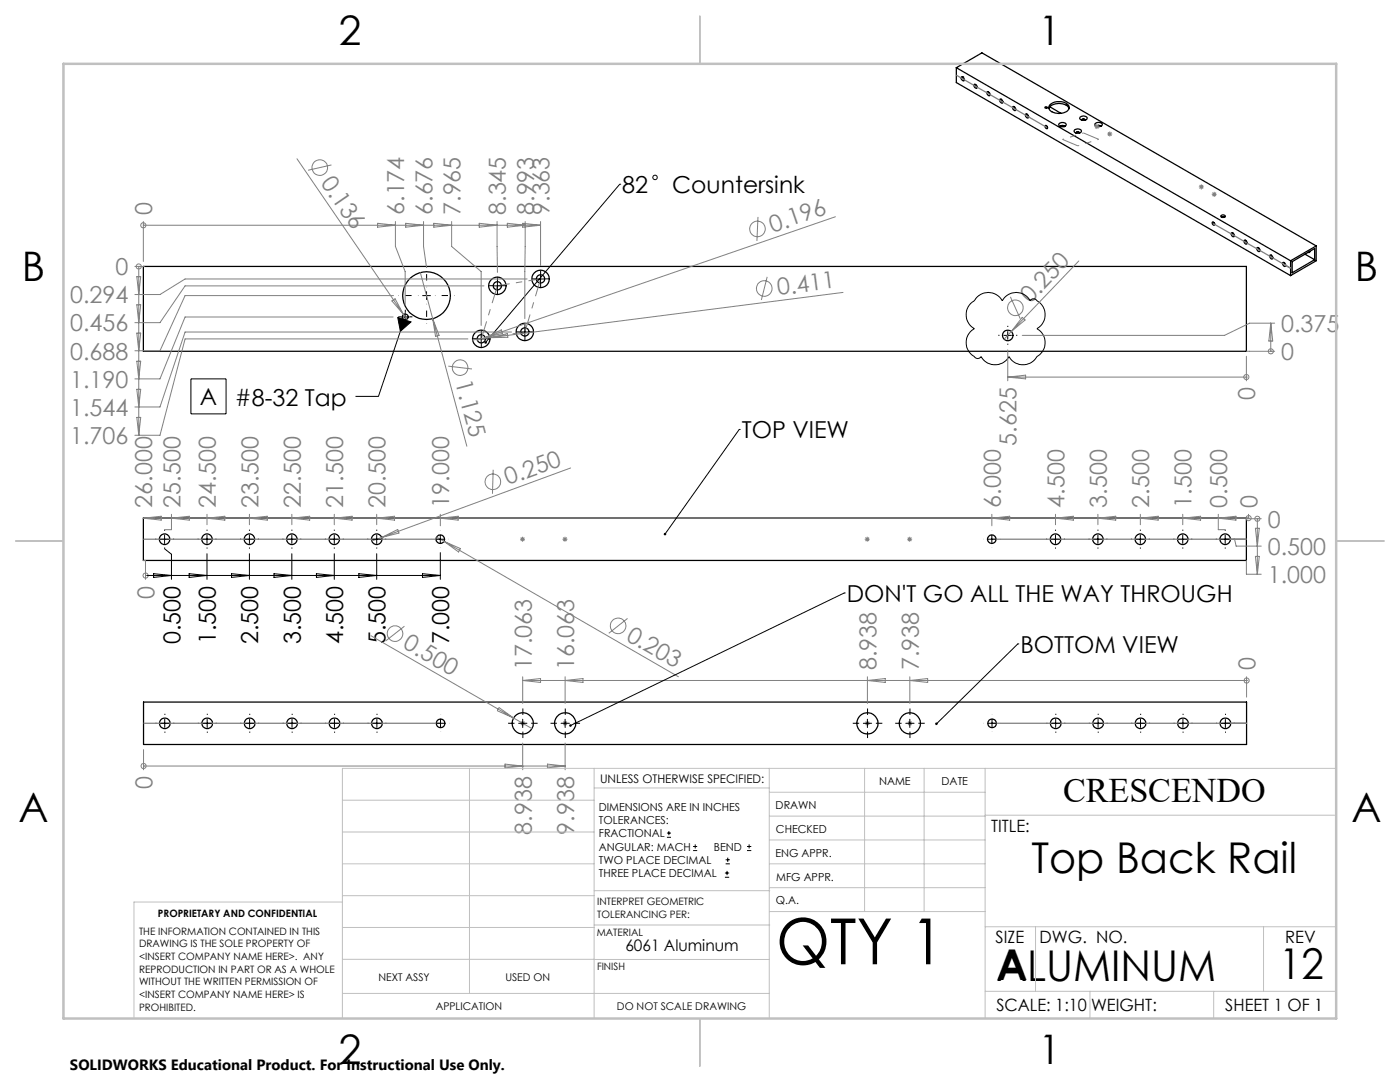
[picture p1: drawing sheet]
<svg xmlns="http://www.w3.org/2000/svg" width="279mm" height="216mm" viewBox="0 0 279 216" stroke-linecap="round" stroke-linejoin="round" font-family="sans-serif">
<g fill="none" stroke="#000" stroke-width=".25">
<path d="M190.9 13.5v3l66.7 38.5M190.9 13.5l66.7 38.5M190.9 13.5l5.1-3 66.7 38.6M191.9 15.3a.49 .49 0 0 1 .5 .3 .49 .49 0 0 1-.1 .6 .57 .57 0 0 1-.4-.9zM192.1 15.4h.1M192.1 15.4l.3 .5M194.5 16.8a.47 .47 0 0 1 .4 .3 .47 .47 0 0 1-.1 .5 .58 .58 0 0 1-.3-.8zM194.7 16.9l.3 .5M197 18.4a.45 .45 0 0 1 .5 .2 .45 .45 0 0 1-.1 .5l-.4-.3zM197.3 18.3l.3 .6M199.6 19.8a.49 .49 0 0 1 .5 .3 .49 .49 0 0 1-.1 .5 .57 .57 0 0 1-.4-.8zM199.8 19.8l.4 .6"/>
<path d="M202.1 21.3a.49 .49 0 0 1 .5 .2 .49 .49 0 0 1 0 .6 .57 .57 0 0 1-.5-.8zM202.4 21.3l.3 .5M204.6 22.8a.44 .44 0 0 1 .6 .2 .44 .44 0 0 1-.1 .6l-.4-.4zM205 22.8l.3 .5M208.5 21.4a.22 .22 0 0 1 .3-.1 .22 .22 0 0 1 .2 .3h-.3zM208.6 25.1a.34 .34 0 0 1 .4 .1 .34 .34 0 0 1-.1 .5l-.3-.2zM208.9 25.1l.2 .3M209.3 21.6a2.66 2.66 0 0 1 3.7-.5l.4 .5M209.5 20.9a2.65 2.65 0 0 1 3.9 .4 1.42 1.42 0 0 1-1.7 1.3 2.03 2.03 0 0 1-2.4-1.2zM209.5 21.3l2.2 1.3M211.4 24.7a.82 .82 0 0 1 1.4 .3 .81 .81 0 0 1-.8 .3 .81 .81 0 0 1-.7-.5zM211.7 25.2l.5-.2 .2 .3a.43 .43 0 0 0-.7 0z"/>
<path d="M212.3 25.1l-.6 .1M214.5 25.9a.94 .94 0 0 1 1.3 .2 .83 .83 0 0 1-.7 .5 .83 .83 0 0 1-.8-.5zM214.8 26.4l.4-.1 .2 .2a.4 .4 0 0 0-.7 0zM215.6 23.4a.91 .91 0 0 1 1.4 .2 .86 .86 0 0 1-1.5 0zM216 23.8l.2-.1 .4 .3a.4 .4 0 0 0-.7 0zM218.6 24.6a.92 .92 0 0 1 1.4 .3 .86 .86 0 0 1-1.5 0zM218.9 25.2l.4-.2 .3 .2a.4 .4 0 0 0-.7 0zM219 25.1l.1 .2M28.6 53.2h220.1v16.9h-220.1zM242 44.3a.36 .36 0 0 1 .4 .2 .36 .36 0 0 1-.1 .4l-.3-.2zM242.2 44.4l.2 .3M243.7 43a.49 .49 0 0 1 .8 .3 .49 .49 0 0 1-.8-.3z"/>
<path d="M243.8 43.3h.6M245.7 46.5a.43 .43 0 0 1 .5 .2 .43 .43 0 0 1 0 .5l-.3-.1zM246 46.5l.3 .5M248.3 47.9a.48 .48 0 0 1 .5 .3 .48 .48 0 0 1-.1 .5 .55 .55 0 0 1-.4-.8zM248.6 47.9l.3 .6M250.8 49.5a.43 .43 0 0 1 .6 .1 .43 .43 0 0 1-.1 .6l-.3-.2zM251.1 49.4l.4 .6M253.5 50.9a.46 .46 0 0 1 .4 .3 .46 .46 0 0 1 0 .5 .56 .56 0 0 1-.4-.8zM253.7 50.9l.3 .6M256 52.5a.43 .43 0 0 1 .5 .1 .43 .43 0 0 1-.1 .6l-.3-.2zM256.3 52.4l.3 .6M257.6 52v3"/>
<path d="M257.9 52.2l4.5-2.6v2.2l-4.5 2.6zM260.5 50.7l1.9 1.1M261.4 50.2v.1h-.3M262.7 49.1l-5.1 2.9M262.7 49.1v2.9l-5.1 3M28.6 103.4h220.1v8.4h-220.1zM28.6 140.1h220.2v8.5h-220.2z"/>
<circle cx="85.1" cy="59" r="4.8"/>
<circle cx="99.3" cy="57" r=".82"/>
<circle cx="99.3" cy="57" r="1.74"/>
<circle cx="107.9" cy="55.6" r=".82"/>
<circle cx="107.9" cy="55.7" r="1.74"/>
<circle cx="80.9" cy="63.2" r=".58"/>
<circle cx="96" cy="67.6" r=".83"/>
<circle cx="96.1" cy="67.6" r="1.74"/>
<circle cx="104.7" cy="66.2" r="1.74"/>
<circle cx="104.8" cy="66.2" r=".84"/>
<circle cx="201.1" cy="66.9" r="1.06"/>
<circle cx="32.8" cy="107.6" r="1.06"/>
<circle cx="41.3" cy="107.6" r="1.06"/>
<circle cx="49.8" cy="107.6" r="1.06"/>
<circle cx="58.2" cy="107.6" r="1.06"/>
<circle cx="66.7" cy="107.6" r="1.06"/>
<circle cx="75.2" cy="107.6" r="1.06"/>
<circle cx="87.9" cy="107.6" r=".86"/>
<circle cx="197.9" cy="107.6" r=".86"/>
<circle cx="210.6" cy="107.6" r="1.06"/>
<circle cx="219.1" cy="107.6" r="1.06"/>
<circle cx="227.6" cy="107.6" r="1.06"/>
<circle cx="236" cy="107.6" r="1.06"/>
<circle cx="244.5" cy="107.6" r="1.06"/>
<circle cx="32.9" cy="144.3" r="1.06"/>
<circle cx="41.3" cy="144.3" r="1.06"/>
<circle cx="49.8" cy="144.3" r="1.06"/>
<circle cx="58.3" cy="144.3" r="1.06"/>
<circle cx="66.7" cy="144.3" r="1.06"/>
<circle cx="75.2" cy="144.3" r="1.06"/>
<circle cx="87.9" cy="144.3" r=".87"/>
<circle cx="104.3" cy="144.4" r="2.12"/>
<circle cx="112.8" cy="144.4" r="2.12"/>
<circle cx="173.1" cy="144.4" r="2.12"/>
<circle cx="181.6" cy="144.4" r="2.12"/>
<circle cx="198" cy="144.3" r=".87"/>
<circle cx="210.7" cy="144.3" r="1.06"/>
<circle cx="219.1" cy="144.3" r="1.06"/>
<circle cx="227.6" cy="144.3" r="1.06"/>
<circle cx="236.1" cy="144.3" r="1.06"/>
<circle cx="244.5" cy="144.3" r="1.06"/>
</g>
<g fill="none" stroke="#808080" stroke-width=".2">
<path d="M59.3 31.7l21.2 31.1M66.1 32.9l-4.6 1.1M218.4 25.3h1M218.5 24.9l.8 .7M218.9 24.8v1M219.3 24.9l-.8 .7M221 26.7h1M221.1 26.4l.7 .7M221.5 26.2v1M221.8 26.4l-.7 .7M239.3 37.3h.9M239.4 36.9l.7 .7"/>
<path d="M239.7 36.8v1M240.1 36.9l-.7 .7M241.8 38.8h1M242 38.4l.7 .7M242.3 38.3v1M242.7 38.4l-.7 .7M26.9 53.2h1.7M27.3 55.2h.8l-.4 3.6zM27.7 53.2h.1M27.7 53.2v33.7M28.6 53.2h.1M28.6 44.9h.1"/>
<path d="M28.6 44.2v8M28.6 44.9h79.3M75.4 44.6l3.5 .3-3.5 .4zM78.5 59h-41.6l-5 11h-5M78.9 44.2v5l2 5v6.6M81 44.6l3.5 .3-3.5 .4zM83.9 54.4l9.3 34.6M84.5 44.2v5l.6 4.2M86.6 44.6l3.5 .3-3.5 .4zM90.1 44.2v5l5.9 5v10.7M95.6 44.6l3.6 .3-3.6 .4zM96.6 57h-59.7l-5 7.4h-5"/>
<path d="M99.2 44.2l.1 10.2M101.2 44.6l3.6 .3-3.6 .4zM104.3 44.6l3.6 .3-3.6 .4zM104.8 44.2l-.1 19.4M105.2 55.7h-68.3l-5 3.1h-5M107.9 44.2v8.8M151.3 43.3l-.2 4.8M153.1 55.2l-1.2 4.7M166.7 43.3l-69.9 24M168.2 58.3l-70.4 9.1M201.6 59.2l2 4.4M215.3 52.1l-13.5 14"/>
<path d="M27.3 60.8h.8l-.4 3.6zM27.3 66.5h.8l-.4 3.5zM27.3 77.7h.8l-.4 3.5zM27.3 72.1h.8l-.4 3.5zM78.2 60l.6-.4 1.7 3.2zM78.5 63.3h-41.6l-5 12.3h-5M80.5 62.8l.7 .9M86.4 63.6l1.2 3.3-.7 .2zM89.5 73.1l4.7 .5M93.4 67.6h-56.5l-5 19.3h-5M96.8 67.3l-1.6 .6M96.8 67.3l3.2-1.5 .3 .7z"/>
<path d="M97.8 67.4l-3.5 .4M97.8 67.4l3.4-.8 .2 .7zM102.1 66.3h-65.2l-5 14.9h-5M201.1 69.8v6.2M201.1 75.2h47.6M201.1 75.2l3.6-.3v.7zM201.8 66.1l-1.4 1.6M204 63.3l.6 .6-2.8 2.2zM248.7 70.1h5.7M248.7 75.2h.1M248.7 71.1v4.9M253.6 64.5v5.6"/>
<path d="M253.6 64.5l.4 3.6h-.8zM253.6 70.1h.1M254.4 64.5h-5l-5 2.4h-40.4M27.3 83.3h.8l-.4 3.6zM98.4 93.7l-.1 4.8M113.9 93.4l-37.7 13.8M28.6 103.4h220.6M28.6 103.4l3.6-.4v.8zM28.6 111.8h.4v3.8M29 114.8h.1M34.2 102.6v3.1h-1.4M34.2 103.4l3.6-.4v.8z"/>
<path d="M41.3 102.6v2.1M41.3 103.4l3.6-.4v.8zM49.8 102.6v2.1M49.8 103.4l3.5-.4v.8zM58.2 102.6v2.1M58.2 103.4l3.6-.4v.8zM66.7 102.6v2.1M66.7 103.4l3.6-.4v.8zM75.2 102.6v2.1M75.2 103.4l3.5-.4v.8zM76.2 107.2l-2 .7M76.2 107.2l3.2-1.5 .2 .7z"/>
<path d="M87.1 107.2l1.5 .8M87.9 102.6v2.3M87.9 103.4l3.5-.4v.8zM88.6 108l46.8 27M88.6 108l3.3 1.5-.4 .6zM103.8 107.6h1M103.9 107.2l.7 .7M104.3 107.1v1M104.6 107.2l-.7 .7M112.3 107.6h.9M112.4 107.2l.7 .7M112.7 107.1v1"/>
<path d="M113.1 107.2l-.7 .7M172.6 107.6h1M172.7 107.2l.7 .7M173.1 107.1v1M173.4 107.2l-.7 .7M181 107.6h1M181.2 107.2l.7 .7M181.5 107.1v1M181.9 107.2l-.7 .7M197.9 102.6v2.3M197.9 103.4l3.6-.4v.8zM210.6 102.6v2.1"/>
<path d="M210.6 103.4l3.6-.4v.8zM219.1 102.6v2.1M219.1 103.4l3.6-.4v.8zM227.6 102.6v2.1M227.6 103.4l3.5-.4v.8zM236 102.6v2.1M236 103.4l3.6-.4v.8zM243.1 102.6v3.1h1.4M243.1 103.4l3.6-.4v.8zM246.4 107.6l.3 1.4h5M248.7 103.4v.1h3M248.7 111.8v2.8h3"/>
<path d="M249.2 103.4h.1M249.2 102.6v.8M250.5 105.4h.8l-.4 3.6zM250.5 111h.8l-.4 3.6zM250.9 103.5v11.1M250.9 103.5h.1M74 126.8l28.5 16.5M80.7 125l-3.8 2.9M104.3 135v5.4M104.3 135.8h144.5M104.3 135.8l3.6-.4v.8zM112.8 135v5.4"/>
<path d="M112.8 135.8l3.5-.4v.8zM125.2 123.4l-3.7 3M173.1 135v5.4M173.1 135.8l3.6-.4v.8zM181.6 135v5.4M181.6 135.8l3.5-.4v.8zM248.8 135.8h.1M248.8 135v4.1M28.6 152.9h.1M28.6 149.6v4M28.6 152.9h84.2M99.6 141.2l2.9 2.1-3.3-1.5z"/>
<path d="M100.8 152.5l3.5 .4-3.5 .3zM102.5 143.3l3.7 2.1M103.8 144.3h1M104 144l.7 .7M104.3 143.8v1.1M104.3 148.3v5.3M104.7 144l-.7 .7M109.3 152.5l3.5 .4-3.5 .3zM112.3 144.3h1M112.4 144l.7 .7M112.8 143.8v1.1M112.8 148.3v5.3"/>
<path d="M113.1 144l-.7 .7M172.6 144.3h1M172.8 144l.7 .7M173.1 143.8v1.1M173.5 144l-.7 .7M181.1 144.3h1M181.2 144l.7 .7M181.6 143.8v1.1M181.9 144l-.7 .7"/>
<circle cx="63.8" cy="33.4" r="1.55"/>
<circle cx="27.7" cy="53.2" r=".51"/>
<circle cx="28.6" cy="44.9" r=".51"/>
<circle cx="151.2" cy="45.7" r="1.55"/>
<circle cx="152.5" cy="57.6" r="1.55"/>
<circle cx="91.8" cy="73.4" r="1.56"/>
<circle cx="202.7" cy="61.4" r="1.55"/>
<circle cx="248.7" cy="75.2" r=".5"/>
<circle cx="253.6" cy="70.1" r=".52"/>
<circle cx="98.4" cy="96.1" r="1.56"/>
<circle cx="29.1" cy="114.9" r=".5"/>
<circle cx="249.2" cy="103.4" r=".5"/>
<circle cx="250.9" cy="103.5" r=".52"/>
<circle cx="78.8" cy="126.4" r="1.55"/>
<circle cx="123.4" cy="124.9" r="1.56"/>
<circle cx="248.8" cy="135.8" r=".52"/>
<circle cx="28.7" cy="152.9" r=".51"/>
</g>
<g fill="none" stroke="#000" stroke-width=".2">
<path d="M123.7 36.8l-26.8 31.5M123.7 36.8h.1M84.3 59h1.7M85.1 58.1v1.7M98.4 57h1.7M99.3 56.2v1.7M107 55.7h1.7M107.9 54.8v1.7M38.1 75.6h7v7h-7zM79.4 63.3l2.6 .9-2.1 1.9zM80 63.3h1.7M80.7 63.8l-5.2 15.3h-4.6"/>
<path d="M80.9 62.4v1.7M95.2 67.6h1.7M96 66.8v1.6M103.9 66.3h1.7M104.7 65.4v1.7M193.6 60.6l.9-.6a3.2 3.2 0 0 1 5.5 0 3.2 3.2 0 0 1 5.6 0l.1-.1a.77 .77 0 0 1 1.2 .1 3.2 3.2 0 0 1 0 5.6 3.2 3.2 0 0 1 0 5.6 3.2 3.2 0 0 1-5.5 0 3.2 3.2 0 0 1-5.6 0 .77 .77 0 0 1-1.3 0 3.2 3.2 0 0 1 0-5.6 3.2 3.2 0 0 1-.9-5zM200.3 66.9h1.6M201.1 66.1v1.7M147.5 85.7h.1M147.5 85.7l-14.8 20.9M29 114.8h58.9M30.7 114.5l3.5 .3-3.5 .4z"/>
<path d="M32 107.6h1.7M32.8 106.8v1.6M32.8 109.5l1.4 1.1v5M37.7 114.5l3.6 .3-3.6 .4zM40.5 107.6h1.6M41.3 106.8v1.6M41.3 110.5v5.1M46.2 114.5l3.6 .3-3.6 .4zM48.9 107.6h1.7M49.8 106.8v1.6M49.8 110.5v5.1M54.7 114.5l3.5 .3-3.5 .4z"/>
<path d="M57.4 107.6h1.7M58.2 106.8v1.6M58.2 110.5v5.1M63.1 114.5l3.6 .3-3.6 .4zM65.9 107.6h1.6M66.7 106.8v1.6M66.7 110.5v5.1M71.6 114.5l3.6 .3-3.6 .4zM74.3 107.6h1.7M75.2 106.8v1.6M75.2 110.5v5.1M84.3 114.5l3.6 .3-3.6 .4z"/>
<path d="M87 107.6h1.7M87.9 106.8v1.6M87.9 110.3v5.3M168.5 118.3h.1M168.5 118.3l-54.7 26.5M197.1 107.6h1.7M197.9 106.8v1.6M209.8 107.6h1.7M210.6 106.8v1.6M218.3 107.6h1.6M219.1 106.8v1.6M226.7 107.6h1.7"/>
<path d="M227.6 106.8v1.6M235.2 107.6h1.7M236 106.8v1.6M243.7 107.6h1.6M244.5 106.8v1.6M203.1 128.5h.1M203.1 128.5l-16.2 15.9M32.1 144.3h1.6M32.9 143.5v1.7M40.5 144.3h1.7M41.3 143.5v1.7M49 144.3h1.7"/>
<path d="M49.8 143.5v1.7M57.5 144.3h1.6M58.3 143.5v1.7M65.9 144.3h1.7M66.7 143.5v1.7M74.4 144.3h1.7M75.2 143.5v1.7M87.1 144.3h1.7M87.9 143.5v1.7M103.5 144.3h1.7M104.3 143.5v1.7M112 144.3h1.6"/>
<path d="M112.8 143.5v1.7M172.3 144.3h1.7M173.1 143.5v1.7M180.8 144.3h1.6M181.6 143.5v1.7M197.2 144.3h1.6M198 143.5v1.7M209.9 144.3h1.6M210.7 143.5v1.7M218.3 144.3h1.7M219.1 143.5v1.7M226.8 144.3h1.7"/>
<path d="M227.6 143.5v1.7M235.3 144.3h1.6M236.1 143.5v1.7M243.7 144.3h1.7M244.5 143.5v1.7M133.1 167.1h.8M133.1 166.2h.8M133.5 165.8v.9M138.3 169.7h.8M138.3 168.9h.8M138.7 168.5v.8M144.7 175h.8"/>
<path d="M144.7 174.2h.8M144.8 172.4h.9M144.8 171.6h.9M145.1 173.8v.8M145.2 171.1v.9M149.1 169.7h.8M149.1 168.9h.8M149.5 168.5v.8"/>
<circle cx="130.7" cy="35.4" r=".44"/>
</g>
<g fill="none" stroke="#000" stroke-width=".2" stroke-dasharray="15.2 1.3 1.3 1.3" stroke-linecap="butt">
<path d="M98.4 57h-.8M99.3 56.2v-.9M99.3 57.8v.9M100.1 57h.8M107.1 55.6h-.9M107.9 54.8v-.8M107.9 56.5v.8M108.7 55.6h.9M80.1 63.2h-.6M80.9 62.4v-.6M80.9 64.1v.5M81.7 63.2h.6"/>
<path d="M95.2 67.6h-.8M96.1 66.8v-.9M96.1 68.4v.9M96.9 67.6h.8M103.9 66.2h-.8M104.8 65.4v-.8M104.8 67.1v.8M105.6 66.2h.8M199.5 66.9h-.3M201.1 65.2v-.2M201.1 68.6v.2M202.8 66.9h.2"/>
<path d="M31.2 107.6h-.2M32.9 105.9v-.2M32.9 109.2v.3M34.5 107.6h.2M39.7 107.6h-.3M41.3 105.9v-.2M41.3 109.2v.3M43 107.6h.2M48.1 107.6h-.2M49.8 105.9v-.2M49.8 109.2v.3M51.5 107.6h.2"/>
<path d="M56.6 107.6h-.2M58.3 105.9v-.2M58.3 109.2v.3M59.9 107.6h.2M65.1 107.6h-.3M66.7 105.9v-.2M66.7 109.2v.3M68.4 107.6h.2M73.5 107.6h-.2M75.2 105.9v-.2M75.2 109.2v.3M76.9 107.6h.2"/>
<path d="M87.9 109.2v.1M198 109.2v.1M209 107.6h-.2M210.7 105.9v-.2M210.7 109.2v.3M212.3 107.6h.2M217.5 107.6h-.3M219.1 105.9v-.2M219.1 109.2v.3M220.8 107.6h.2M225.9 107.6h-.2M227.6 105.9v-.2"/>
<path d="M227.6 109.2v.3M229.3 107.6h.2M234.4 107.6h-.2M236.1 105.9v-.2M236.1 109.2v.3M237.7 107.6h.2M242.9 107.6h-.3M244.5 105.9v-.2M244.5 109.2v.3M246.2 107.6h.2M31.2 144.3h-.2M32.9 142.7v-.3"/>
<path d="M32.9 146v.2M34.6 144.3h.2M39.7 144.3h-.2M41.4 142.7v-.3M41.4 146v.2M43 144.3h.3M48.2 144.3h-.3M49.8 142.7v-.3M49.8 146v.2M51.5 144.3h.2M56.6 144.3h-.2M58.3 142.7v-.3"/>
<path d="M58.3 146v.2M60 144.3h.2M65.1 144.3h-.2M66.8 142.7v-.3M66.8 146v.2M68.4 144.3h.3M73.6 144.3h-.3M75.2 142.7v-.3M75.2 146v.2M76.9 144.3h.2M86.3 144.3h-.1M87.9 142.7v-.1"/>
<path d="M102.7 144.3h-1.3M104.3 142.7v-1.3M104.3 146v1.3M106 144.3h1.3M111.1 144.3h-1.2M112.8 142.7v-1.3M112.8 146v1.3M114.5 144.3h1.3M171.5 144.3h-1.3M173.1 142.7v-1.3M173.1 146v1.3M174.8 144.3h1.3"/>
<path d="M179.9 144.3h-1.2M181.6 142.7v-1.3M181.6 146v1.3M183.3 144.3h1.3M198 142.7v-.1M209 144.3h-.2M210.7 142.7v-.3M210.7 146v.2M212.4 144.3h.2M217.5 144.3h-.2M219.2 142.7v-.3M219.2 146v.2"/>
<path d="M220.8 144.3h.3M226 144.3h-.3M227.6 142.7v-.3M227.6 146v.2M229.3 144.3h.2M234.4 144.3h-.2M236.1 142.7v-.3M236.1 146v.2M237.8 144.3h.2M242.9 144.3h-.2M244.6 142.7v-.3M244.6 146v.2"/>
<path d="M246.2 144.3h.3"/>
</g>
<path d="M190.9 15l17.9 10.4M242.1 44.6l15.5 8.9-1.3-.7M28.6 107.6h59.3M197.9 107.6h50.8M28.6 144.3h59.3M198 144.3h50.8" fill="none" stroke="#808080" stroke-width=".25"/>
<path d="M215.1 29.1l-3-1.3M216.2 26.5l3.1 1.3" fill="none" stroke="#808080" stroke-width=".2" stroke-dasharray="15.2 1.3 1.3 1.3" stroke-linecap="butt"/>
<path d="M216.2 26.5l-4.1 1.3M219.3 27.8l-4.2 1.3" fill="none" stroke="#808080" stroke-width=".2" stroke-dasharray="15.2 1.3 1.3 1.3" stroke-dashoffset="15" stroke-linecap="butt"/>
<path d="M104.8 66.2l-8.7 1.4" fill="none" stroke="#808080" stroke-width=".2" stroke-dasharray="15.2 1.3 1.3 1.3" stroke-dashoffset="12.7" stroke-linecap="butt"/>
<path d="M99.3 57l-3.2 10.6M107.9 55.6l-3.1 10.6" fill="none" stroke="#808080" stroke-width=".2" stroke-dasharray="15.2 1.3 1.3 1.3" stroke-dashoffset="11.6" stroke-linecap="butt"/>
<path d="M99.3 57l8.6-1.4" fill="none" stroke="#808080" stroke-width=".2" stroke-dasharray="15.2 1.3 1.3 1.3" stroke-dashoffset="12.8" stroke-linecap="butt"/>
<path d="M83.5 59h-4M85.1 57.3v-3.9M86.8 59h3.9M85.1 60.6v4" fill="none" stroke="#000" stroke-width=".2" stroke-dasharray="15.2 1.3 1.3 1.3" stroke-dashoffset="15.2" stroke-linecap="butt"/>
<g fill="none" stroke="#c0c0c0" stroke-width=".2">
<path d="M68.3 159.7h50.3M93.7 153.3v44.9M118.6 153.3v49.9M118.6 157.2h34.9M153.5 153.3v49.9M153.5 158.1h43.1M172.5 153.3v28.6M184.4 153.3v28.6M196.6 153.3v49.9M266.7 153.3h-198.4v49.9M68.3 178.7h50.3M68.3 172.4h50.3"/>
<path d="M68.3 166h50.3M68.3 180h-41.6v23.2M118.6 177.7h35M153.5 167.6h43.1M153.5 162.8h43.1M153.5 172.4h43.1M153.5 177.1h43.1M196.6 162.7h70.1M68.3 198.2h85.2M68.3 191.4l85.2 .1M68.3 185.1h50.3M118.6 184.6h35"/>
<path d="M153.6 181.9h43M196.6 197.8h70.1M196.6 184.9h70.1M206.7 184.9v12.9M217.5 197.8v5.4M242.2 197.8v5.4M252.2 184.9v12.9"/>
</g>
<path d="M139.7 3.2v9.5M3.1 107.9h9.6M266.7 107.9h9.5M139.7 203.2v9.6" fill="none" stroke="#c0c0c0" stroke-width=".25"/>
<path d="M12.7 12.7h254v190.5h-254z" fill="none" stroke="#c0c0c0" stroke-width=".5"/>
<g fill="#000">
<path d="M96.7 68.2l.1 .3 .1-.2-.1 .2a.25 .25 0 0 0 .3 0 .25 .25 0 0 0 0-.3 .25 .25 0 0 0-.4 0zM79.4 63.3l2.6 .9-2.1 1.9z"/>
<path d="M132.5 106.4v.4l.2-.2-.1 .2a.25 .25 0 0 0 .3-.1 .25 .25 0 0 0 0-.3 .25 .25 0 0 0-.4 0zM186.7 144.3v.3l.2-.2-.2 .2a.26 .26 0 0 0 .4 0 .26 .26 0 0 0 0-.4 .26 .26 0 0 0-.4 .1zM113.7 144.6l-.1 .3 .2-.1-.2 .1a.25 .25 0 0 0 .4 .1 .25 .25 0 0 0 0-.4 .25 .25 0 0 0-.3 0z"/>
</g>
<text font-size="12.7" x="154.9" y="192.4">QTY 1</text>
<g font-size="8.5">
<text x="205.9" y="174.2">Top Back Rail</text>
<text x="198.9" y="195.7">ALUMINUM</text>
<text x="198.9" y="195.5">A</text>
<text x="255.3" y="195.4">12</text>
</g>
<g font-size="8.1">
<text x="67.6" y="8.9">2</text>
<text x="207.3" y="8.9">1</text>
<text x="4.4" y="56.2">B</text>
<text x="270.4" y="56.2">B</text>
<text x="3.7" y="164.1">A</text>
<text x="269.7" y="164.1">A</text>
<text x="67.6" y="212.4">2</text>
<text x="207.3" y="212.4">1</text>
</g>
<text font-size="6.9" x="212.2" y="160.1">CRESCENDO</text>
<g font-size="4.7" fill="#808080">
<text x="63.9" y="36.5" transform="rotate(56 63.9 36.5)">0.136</text>
<text x="30.4" y="42.9" transform="rotate(-90 30.4 42.9)">0</text>
<text x="80.7" y="42.9" transform="rotate(-90 80.7 42.9)">6.174</text>
<text x="86.3" y="42.9" transform="rotate(-90 86.3 42.9)">6.676</text>
<text x="91.9" y="42.9" transform="rotate(-90 91.9 42.9)">7.965</text>
<text x="101" y="42.9" transform="rotate(-90 101 42.9)">8.345</text>
<text x="106.6" y="42.9" transform="rotate(-90 106.6 42.9)">8.993</text>
<text x="109.7" y="42.9" transform="rotate(-90 109.7 42.9)">9.363</text>
<text x="154.2" y="46.4" transform="rotate(-19 154.2 46.4)">0.196</text>
<text x="23.1" y="54.9">0</text>
<text x="155.3" y="58.9" transform="rotate(-7 155.3 58.9)">0.411</text>
<text x="14" y="60.5">0.294</text>
<text x="205.7" y="60.7" transform="rotate(-46 205.7 60.7)">0.250</text>
<text x="14" y="66.1">0.456</text>
<text x="14" y="71.8">0.688</text>
<text x="255.7" y="71.8">0</text>
<text x="255.7" y="66.2">0.375</text>
<text x="14" y="77.4">1.190</text>
<text x="90.9" y="76.3" transform="rotate(75 90.9 76.3)">1.125</text>
<text x="14" y="83">1.544</text>
<text x="250.5" y="79.9" transform="rotate(-90 250.5 79.9)">0</text>
<text x="14" y="88.6">1.706</text>
<text x="202.9" y="88.9" transform="rotate(-90 202.9 88.9)">5.625</text>
<text x="30.4" y="101.3" transform="rotate(-90 30.4 101.3)">26.000</text>
<text x="36" y="101.3" transform="rotate(-90 36 101.3)">25.500</text>
<text x="43.1" y="101.3" transform="rotate(-90 43.1 101.3)">24.500</text>
<text x="51.6" y="101.3" transform="rotate(-90 51.6 101.3)">23.500</text>
<text x="60" y="101.3" transform="rotate(-90 60 101.3)">22.500</text>
<text x="68.5" y="101.3" transform="rotate(-90 68.5 101.3)">21.500</text>
<text x="77" y="101.3" transform="rotate(-90 77 101.3)">20.500</text>
<text x="89.7" y="101.3" transform="rotate(-90 89.7 101.3)">19.000</text>
<text x="101.4" y="96.8" transform="rotate(-20 101.4 96.8)">0.250</text>
<text x="199.7" y="101.3" transform="rotate(-90 199.7 101.3)">6.000</text>
<text x="212.4" y="101.3" transform="rotate(-90 212.4 101.3)">4.500</text>
<text x="220.9" y="101.3" transform="rotate(-90 220.9 101.3)">3.500</text>
<text x="229.4" y="101.3" transform="rotate(-90 229.4 101.3)">2.500</text>
<text x="237.8" y="101.3" transform="rotate(-90 237.8 101.3)">1.500</text>
<text x="244.9" y="101.3" transform="rotate(-90 244.9 101.3)">0.500</text>
<text x="251" y="101.3" transform="rotate(-90 251 101.3)">0</text>
<text x="253" y="105.3">0</text>
<text x="253" y="110.7">0.500</text>
<text x="30.8" y="119.5" transform="rotate(-90 30.8 119.5)">0</text>
<text x="253" y="116.3">1.000</text>
<text x="80.2" y="129.2" transform="rotate(30 80.2 129.2)">0.500</text>
<text x="124.7" y="127.6" transform="rotate(30 124.7 127.6)">0.203</text>
<text x="106.1" y="133.7" transform="rotate(-90 106.1 133.7)">17.063</text>
<text x="114.6" y="133.7" transform="rotate(-90 114.6 133.7)">16.063</text>
<text x="174.9" y="133.7" transform="rotate(-90 174.9 133.7)">8.938</text>
<text x="183.4" y="133.7" transform="rotate(-90 183.4 133.7)">7.938</text>
<text x="250.6" y="133.7" transform="rotate(-90 250.6 133.7)">0</text>
<text x="30.4" y="157.5" transform="rotate(-90 30.4 157.5)">0</text>
<text x="106.1" y="166.5" transform="rotate(-90 106.1 166.5)">8.938</text>
<text x="114.6" y="166.5" transform="rotate(-90 114.6 166.5)">9.938</text>
</g>
<g font-size="4.7">
<text x="124.2" y="38.5">82</text>
<text x="134.2" y="38.5">Countersink</text>
<text x="39.9" y="80.8">A</text>
<text x="46.9" y="81">#8-32 Tap</text>
<text x="148" y="87.4">TOP VIEW</text>
<text x="169" y="120.1">DON'T GO ALL THE WAY THROUGH</text>
<text x="36" y="128.5" transform="rotate(-90 36 128.5)">0.500</text>
<text x="43.1" y="128.5" transform="rotate(-90 43.1 128.5)">1.500</text>
<text x="51.6" y="128.5" transform="rotate(-90 51.6 128.5)">2.500</text>
<text x="60" y="128.5" transform="rotate(-90 60 128.5)">3.500</text>
<text x="68.5" y="128.5" transform="rotate(-90 68.5 128.5)">4.500</text>
<text x="76.9" y="128.5" transform="rotate(-90 76.9 128.5)">5.500</text>
<text x="89.6" y="128.5" transform="rotate(-90 89.6 128.5)">7.000</text>
<text x="203.6" y="130.2">BOTTOM VIEW</text>
</g>
<g font-size="3.4">
<text x="197.8" y="166">TITLE:</text>
<text x="198.7" y="188.1">SIZE</text>
<text x="207.5" y="188.1">DWG. NO.</text>
<text x="256.5" y="188.2">REV</text>
<text x="198.8" y="201.7">SCALE: 1:10</text>
<text x="217.7" y="201.8">WEIGHT:</text>
<text x="244.5" y="201.7">SHEET 1 OF 1</text>
</g>
<text font-size="3.2" x="124.8" y="189.8">6061 Aluminum</text>
<text font-size="3" x="14" y="213.5">SOLIDWORKS Educational Product. For Instructional Use Only.</text>
<text font-size="2.4" x="119.8" y="156.2">UNLESS OTHERWISE SPECIFIED:</text>
<g font-size="2.2">
<text x="119.5" y="161.8">DIMENSIONS ARE IN INCHES</text>
<text x="154.8" y="161.4">DRAWN</text>
<text x="175.4" y="156.6">NAME</text>
<text x="187.9" y="156.7">DATE</text>
<text x="119.5" y="164.4">TOLERANCES:</text>
<text x="119.5" y="167.1">FRACTIONAL</text>
<text x="154.9" y="166.3">CHECKED</text>
<text x="119.5" y="169.7">ANGULAR: MACH</text>
<text x="119.5" y="172.4">TWO PLACE DECIMAL</text>
<text x="142.5" y="169.7">BEND</text>
<text x="154.8" y="171">ENG APPR.</text>
<text x="119.5" y="175">THREE PLACE DECIMAL</text>
<text x="154.9" y="175.7">MFG APPR.</text>
<text x="154.9" y="180.4">Q.A.</text>
</g>
<g font-size="2.1">
<text x="75.5" y="195.7">NEXT ASSY</text>
<text x="100.9" y="195.7">USED ON</text>
<text x="86.9" y="201.5">APPLICATION</text>
<text x="123.1" y="201.6">DO NOT SCALE DRAWING</text>
</g>
<g font-size="2">
<text x="31.5" y="182.9">PROPRIETARY AND CONFIDENTIAL</text>
<text x="119.2" y="180.6">INTERPRET GEOMETRIC</text>
<text x="119.2" y="183.1">TOLERANCING PER:</text>
<text x="27.8" y="186.5">THE INFORMATION CONTAINED IN THIS</text>
<text x="27.8" y="189">DRAWING IS THE SOLE PROPERTY OF</text>
<text x="27.8" y="191.6">&lt;INSERT COMPANY NAME HERE&gt;. ANY</text>
<text x="119.1" y="186.7">MATERIAL</text>
<text x="27.8" y="194.1">REPRODUCTION IN PART OR AS A WHOLE</text>
<text x="27.8" y="196.6">WITHOUT THE WRITTEN PERMISSION OF</text>
<text x="119.1" y="193.5">FINISH</text>
<text x="27.8" y="199.1">&lt;INSERT COMPANY NAME HERE&gt; IS</text>
<text x="27.8" y="201.7">PROHIBITED.</text>
</g>
</svg>
